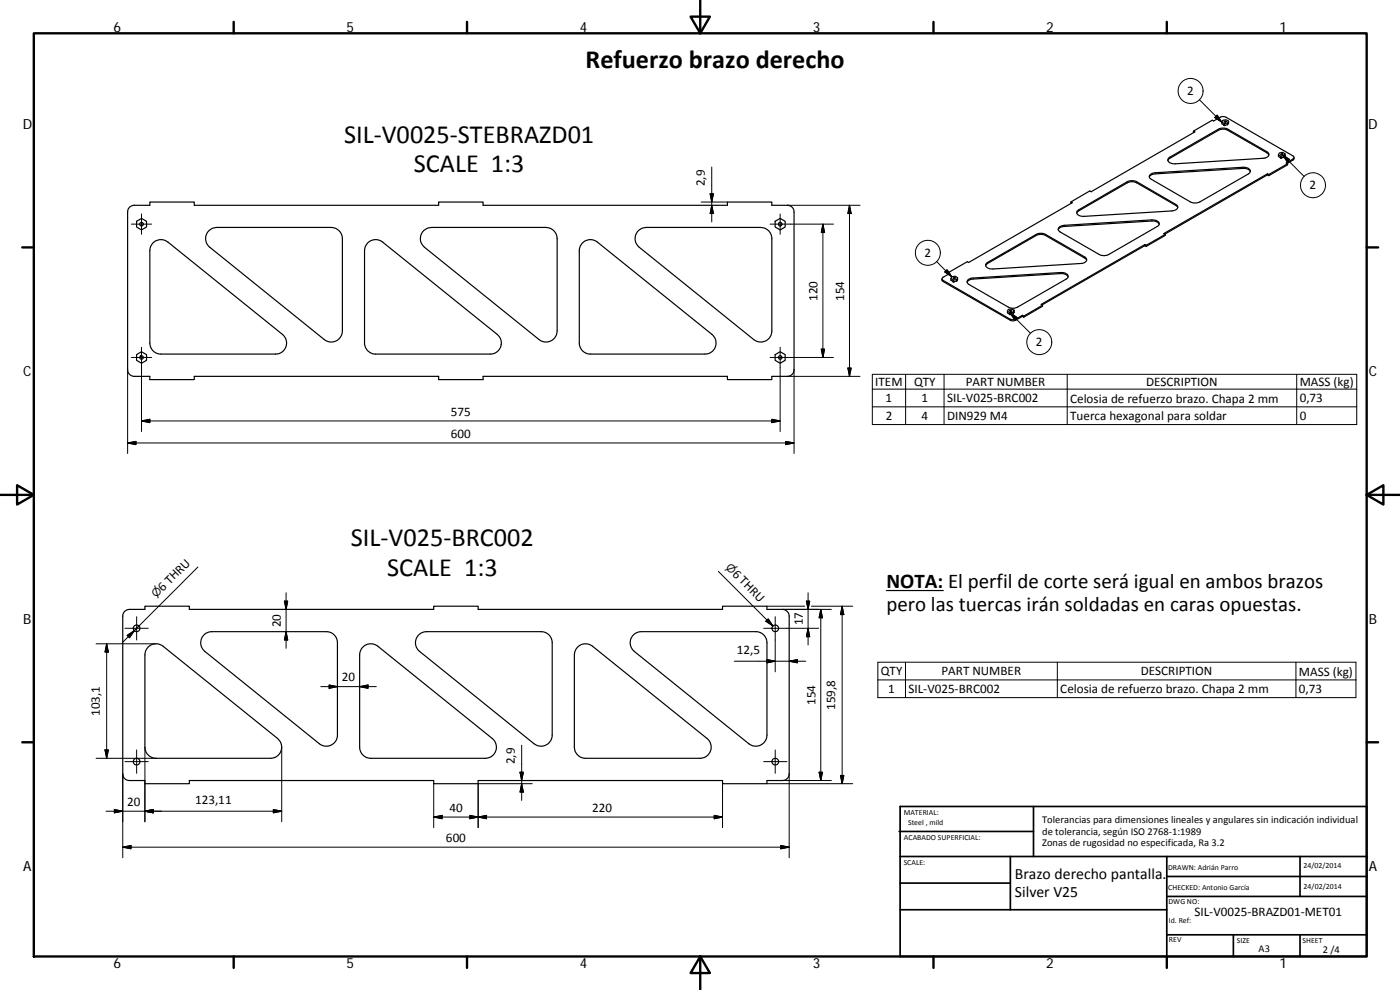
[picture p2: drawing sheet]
<svg xmlns="http://www.w3.org/2000/svg" width="420mm" height="297mm" viewBox="0 0 420 297" stroke-linecap="round" stroke-linejoin="round" font-family="sans-serif">
<g fill="none" stroke="#000" stroke-width=".36">
<path d="M358.2 39.3l.1 .5M366.7 36.7l.3-.6 1-.2 .7 .4-.3 .6M366.7 36.7v.4l.7 .6M366.7 36.7l.7 .4M367.4 37.1v.6M368.4 37.4l-1 .3M368.4 36.9l-1 .2M368.4 36.9v.5M368.7 36.3v.6l-.3 .5M345.3 52.3l1.1-.4 26.7-1.7a1.73 1.73 0 0 1 2.1 1.3l-.5 .7-14.6 8.4a3.3 3.3 0 0 1-2.9 0l-11.7-6.8a.82 .82 0 0 1-.6-.7 .82 .82 0 0 1 .4-.8zM350.7 47.5l15-8.7a3.2 3.2 0 0 1 2.8 0l11.7 6.8a.97 .97 0 0 1 .6 1.1 .97 .97 0 0 1-1.1 .7l-27 1.7a1.81 1.81 0 0 1-2.2-1.2zM375.2 51.5a1.95 1.95 0 0 0-2.1-1l-26.4 1.7a1.87 1.87 0 0 0-1.8 .9"/>
<path d="M380.4 52.5l.4 .2M380.4 52.2l.4 .2M380.4 52.2v.3M380.4 52.5l-30.9 17.8M380.4 52.2l-31.2 17.9 .5 .3M380.8 52.4l5.6-3.3-.4-.2 2.2-1.3 .1-.6-20.4-11.8-.7-.2-.8 .1-2.2 1.2-.4-.2-5.6 3.2 .4 .3-31.1 17.9-.4-.2-5.7 3.3 .4 .2-31.1 18-.4-.3-5.7 3.3 .4 .2-2.2 1.4-.1 .3 .4 .4 20 11.7 1.3 .1 2.4-1.3M380.8 52.4v.3M380.8 46.5l-.6-.6-11.7-6.8a3.1 3.1 0 0 0-2.8 0l-14.6 8.4-.6 .7M383.7 46.5l.3-.6 .9-.2 .8 .4-.3 .6M383.7 46.5v.4l.7 .6M383.7 46.5l.7 .4M384.4 46.2a.28 .28 0 0 1 .3-.1 .28 .28 0 0 1 .2 .4z"/>
<path d="M384.4 46.9v.6M385.4 46.7v.5M385.4 46.7l-1 .2M385.4 47.2l-1 .3M385.6 46.8v.1M385.6 46.9l-.2 .3M385.7 46.1l-.1 .8M386.4 49.1v.3l-5.6 3.3M388.3 47.2v.7l-2 1.1M39 62l1-.4h5v-1h13.3v1h73.3v-1h13.4v1h73.3v-1h13.3v1h4.7a1.97 1.97 0 0 1 2 2v47.3a2 2 0 0 1-2 2h-4.7v1h-13.3v-1h-73.3v1h-13.4v-1h-73.3v1h-13.3v-1h-4.7a2 2 0 0 1-2-2v-47.3l.1-.7zM41 66.4l1.5-.9 1.5 .9v1.7l-1.5 .9-1.5-.9zM46 72.8a3.3 3.3 0 0 1 4.4-.2l34.4 27.7a3.3 3.3 0 0 1 1 3.7 3.3 3.3 0 0 1-3.1 2.2h-34.4a3.3 3.3 0 0 1-3.3-3.3v-27.7l.2-1.3z"/>
<path d="M62.7 69.2l1.1-.7 1.2-.3h34.4a3.4 3.4 0 0 1 3.4 3.4v27.7a3.3 3.3 0 0 1-1.9 3 3.3 3.3 0 0 1-3.6-.4l-34.3-27.7a3.3 3.3 0 0 1-.3-5zM110.4 72.8a3.3 3.3 0 0 1 4.4-.2l34.4 27.7a3.3 3.3 0 0 1 1.1 3.7 3.3 3.3 0 0 1-3.2 2.2h-34.4a3.3 3.3 0 0 1-3.3-3.3v-27.7l.3-1.3zM127.1 69.2l1.1-.7 1.3-.3h34.4a3.4 3.4 0 0 1 3.3 3.4v27.7a3.3 3.3 0 0 1-1.9 3 3.3 3.3 0 0 1-3.5-.4l-34.4-27.7a3.4 3.4 0 0 1-.3-5zM174.9 72.8a3.3 3.3 0 0 1 4.4-.2l34.4 27.7a3.3 3.3 0 0 1 1 3.7 3.3 3.3 0 0 1-3.1 2.2h-34.4a3.3 3.3 0 0 1-3.3-3.3v-27.7l.2-1.3zM191.6 69.2l1.1-.7 1.2-.3h34.4a3.3 3.3 0 0 1 3.3 3.4v27.7a3.3 3.3 0 0 1-1.9 3 3.3 3.3 0 0 1-3.5-.4l-34.4-27.7a3.3 3.3 0 0 1-.2-5zM232.6 66.4l1.5-.9 1.5 .9v1.7l-1.5 .9-1.5-.9zM296 79l15-8.7a3.1 3.1 0 0 1 2.8 0l11.8 6.8a.98 .98 0 0 1 .5 1.2 .98 .98 0 0 1-1.1 .7l-27 1.7a1.56 1.56 0 0 1-2.1-1.5zM317.7 68.3l.7-.5 1-.2 26.3-1.6a1.84 1.84 0 0 1 2.2 1.3l-.4 .5-14.8 8.6a3.1 3.1 0 0 1-2.8 0l-11.7-6.8-.6-.7zM321.4 60.6l.1 .4M323.3 63.3l15-8.8a3.3 3.3 0 0 1 2.9 0l11.7 6.8a.88 .88 0 0 1 .6 1 .88 .88 0 0 1-.9 .8l-.9 .2-26.4 1.6a1.73 1.73 0 0 1-2.1-1.3zM326.1 78.1l-.5-.7-11.8-6.7a3.2 3.2 0 0 0-2.8 0l-14.6 8.4-.6 .6M343.6 73.4v.3"/>
<path d="M343.6 73.4l.4 .2M343.6 73.7l.4 .2M343.6 73.7l-30.9 17.8M343.6 73.4l-31.1 17.9 .4 .3M344 73.6v.3M347.9 67.3a2.02 2.02 0 0 0-2.2-1l-26.3 1.6a1.83 1.83 0 0 0-1.8 1M349.7 70.4v.3l-5.7 3.2M349.7 70.4l-5.7 3.2M353.5 62.3l-.6-.7-11.7-6.7a3.1 3.1 0 0 0-2.9 0l-14.6 8.4-.5 .6M282.7 83.7v.4l.4 .4 20.2 11.7h1.1l2.4-1.3M284.6 81.8l.1 .4M285.4 83.6l.2-.6 1-.1 .8 .4-.3 .6"/>
<path d="M285.4 83.6v.5l.7 .5M285.4 83.6l.7 .5M286.1 84.1v.5M287.1 83.9l-1 .2M287.1 83.9v.4M287.1 84.3l-1 .3M287.3 84h.1M287.3 83.9l-.2 .4M287.4 83.3l-.1 .7M287.4 83.9l-.1 .1M290.6 83.9l1.1-.5 26.7-1.6a1.56 1.56 0 0 1 2.1 1.4l-.5 .5-14.6 8.4a3.1 3.1 0 0 1-2.8 0l-11.8-6.7a.86 .86 0 0 1-.2-1.5zM302.4 93.4l.7 .4 1-.1"/>
<path d="M302.4 93.4v.5l.7 .5M303.1 93.8v.6M304.1 93.7v.4M304.1 94.1l-1 .3M304.3 93.7v.1M304.3 93.8l-.2 .3M304.4 93.1l-.3 .6M304.4 93.1l-.1 .7M304.4 93.1l-.8-.4-1 .1-.2 .6M306.8 94.9l.4 .3M306.8 94.6v.3M306.8 94.6l.4 .2"/>
<path d="M307.2 94.8v.4M312.9 91.6l-5.7 3.2M312.9 91.6v.3l-5.7 3.3M320.5 83.1a1.97 1.97 0 0 0-2.1-1l-26.4 1.6a1.8 1.8 0 0 0-1.7 1M41 106.4l1.5-.9 1.5 .9v1.7l-1.5 .9-1.5-.9zM232.6 106.4l1.5-.9 1.5 .9v1.7l-1.5 .9-1.5-.9zM266 177.2h17.1M37.5 183.3l1.3-.5h4.7v-.9h13.3v.9h73.4v-.9h13.3v.9h73.3v-.9h13.4v.9h4.6a2.08 2.08 0 0 1 2 2v47.4a2.05 2.05 0 0 1-2 2h-4.6v.9h-13.4v-.9h-73.3v.9h-13.3v-.9h-73.4v.9h-13.3v-.9h-4.7a1.97 1.97 0 0 1-2-2v-47.4l.3-.9zM44.5 194.1a3.4 3.4 0 0 1 4.4-.2l34.4 27.7a3.3 3.3 0 0 1 1.1 3.7 3.3 3.3 0 0 1-3.2 2.2h-34.4a3.4 3.4 0 0 1-3.3-3.3v-27.7l.2-1.3zM61.2 190.5l.7-.6 1.7-.4h34.3a3.3 3.3 0 0 1 3.4 3.3v27.8a3.3 3.3 0 0 1-1.9 3 3.3 3.3 0 0 1-3.5-.4l-34.4-27.7a3.3 3.3 0 0 1-.3-5zM109 194.1a3.3 3.3 0 0 1 4.4-.2l34.3 27.7a3.3 3.3 0 0 1 1.1 3.7 3.3 3.3 0 0 1-3.1 2.2h-34.4a3.4 3.4 0 0 1-3.4-3.3v-27.7l.3-1.3zM126 190.2l1.2-.6 .8-.1h34.4a3.3 3.3 0 0 1 3.3 3.3v27.8a3.3 3.3 0 0 1-1.9 3 3.3 3.3 0 0 1-3.5-.4l-34.4-27.7a3.4 3.4 0 0 1 .1-5.3z"/>
<path d="M173.4 194.1a3.4 3.4 0 0 1 4.4-.2l34.4 27.7a3.3 3.3 0 0 1 1 3.7 3.3 3.3 0 0 1-3.1 2.2h-34.4a3.4 3.4 0 0 1-3.3-3.3v-27.7l.3-1.3zM190.4 190.2l1.2-.6 .9-.1h34.3a3.3 3.3 0 0 1 3.4 3.3v27.8a3.4 3.4 0 0 1-1.9 3 3.4 3.4 0 0 1-3.6-.4l-34.3-27.7a3.3 3.3 0 0 1 0-5.3z"/>
<circle cx="367.7" cy="36.5" r=".27"/>
<circle cx="42.5" cy="67.2" r=".55"/>
<circle cx="234.1" cy="67.3" r=".55"/>
<circle cx="286.3" cy="83.4" r=".27"/>
<circle cx="303.3" cy="93.2" r=".27"/>
<circle cx="42.5" cy="107.2" r=".54"/>
<circle cx="234.1" cy="107.2" r=".54"/>
<circle cx="41" cy="188.5" r="1"/>
<circle cx="232.7" cy="188.5" r="1"/>
<circle cx="41" cy="228.5" r="1.01"/>
<circle cx="232.7" cy="228.5" r="1.01"/>
</g>
<g fill="none" stroke="#000" stroke-width=".71">
<path d="M10.1 10h400.1v277h-400.1zM70.1 6.6v3.4M140.2 6.6v3.4M207.3 5h5.8l-2.9 5zM210.2 0v10M280.2 6.6v3.4M350.2 6.6v3.4M6.7 74.2h3.4M410.2 74.2h3.4M.2 148.5h9.9M5.1 145.6l5 2.9-5 2.9zM410.2 148.5l5-2.9v5.8z"/>
<path d="M410.2 148.5h9.9M6.7 222.7h3.4M410.2 222.7h3.4M70.1 287v3.4M140.2 287v3.4M210.2 287l2.9 5h-5.8zM210.2 287v10M280.2 287v3.4M350.2 287v3.4"/>
</g>
<g fill="none" stroke="#000" stroke-width=".51">
<path d="M269.8 249.5h40.4M270.1 257h140.1M270.1 242h140.1v45h-140.1zM303.2 257v16M310.2 242v15M350.2 257v30M390.2 257v12M270.1 273h80.1M270.1 265h33.1M350.2 269h60M350.2 263h60M350.2 280.5h60"/>
<path d="M370.2 280.5v6.5M390.2 280.5v6.5"/>
</g>
<g fill="none" stroke="#000" stroke-width=".3">
<path d="M360 29.9l6.7 6.8M364.6 35.3l.7-.8 1.4 2.2zM213.1 58.1h1l-.5 2.5zM213.6 50.1v16.5M384.9 46.4l6.5 6.5M384.9 46.4l2.1 1.5-.7 .7zM39.4 67.2h6.1M42.5 64.2v6.1M210.4 60.6h7.9M213.6 61.6l.5 2.5h-1zM231.1 67.2h19M234.1 64.2v6.1"/>
<path d="M236.3 61.6h21.8M247 67.2v40.1M247 67.2l.5 2.6h-1zM254.9 61.6l.5 2.5h-.9zM254.9 61.6v51.3M281.1 78.5l4.5 4.5M284.2 80.9l1.4 2.1-2.1-1.4zM303.1 93.8l6.2 6.2M303.1 93.8l2.1 1.4-.7 .7zM38.3 110.9v25.2M39.4 107.3h6.1M42.5 104.2v25.3"/>
<path d="M231.1 107.3h19M234.1 104.2v25.3M236.3 112.9h21.8M238.3 110.9v25.2M246.5 104.8h1l-.5 2.5zM254.5 110.4h.9l-.5 2.5zM261.8 112.3h145.4v15.1h-145.4zM261.8 116.8h145.4M271.8 112.3v15.1M283.3 112.3v15.1M320.3 112.3v15.1M389.2 112.3v15.1"/>
<path d="M38.3 132.9l2.5-.5v1zM38.3 132.9h200M42.5 126.3l2.5-.5v1zM42.5 126.3h191.6M231.6 125.8l2.5 .5-2.5 .5zM235.8 132.4l2.5 .5-2.5 .5zM261.8 122.1h145.4M59.4 170.1l-19.1 19.1M85.9 177.9v16.6M215.6 171.4l16.4 16.4M242.5 177.9v15.6M28.8 193.2h18"/>
<path d="M32 193.2v34.3M32 193.2l.5 2.4h-1zM37.5 188.5h7M38.2 190.6l2.1-1.4-1.4 2.1zM40.3 189.2l-3.5 3.6M41 185v7M41.7 187.8l-1.4 1.4M85.4 180.4h.9l-.4 2.4zM85.9 189.5l.4 2.5h-.9zM220.4 198.4h21.4M229.2 188.5h16.5M229.8 186.4l.8-.7 1.4 2.1z"/>
<path d="M230.2 181.9h11.3M230.2 197.9l2.5 .5-2.5 .5zM232.7 185v16.6M234.8 182.8h14.7M236.8 198.4l2.5-.5v1zM242 180.4h1l-.5 2.4zM242.5 188.5l.5 2.5h-1zM243.5 181.9h12.4M246.3 182.8v51.4M246.3 182.8l.5 2.6h-1zM252.7 181.9v53.2M252.7 181.9l.5 2.5h-1z"/>
<path d="M263.5 198.7h143.4v10.6h-143.4zM271.7 198.7v10.6M317.3 198.7v10.6M388.9 198.7v10.6M96.3 206h16.6M98.8 205.5l2.5 .5-2.5 .5zM107.9 206l2.6-.5v1zM263.5 204h143.4M28.8 227.5h12.1M31.5 225h1l-.5 2.5zM36.8 232.2v25.2M37.5 228.5h7"/>
<path d="M41 225v7M41.1 227.5h5.7M43.5 224.2v4.2M43.5 228.6v18M84.5 224.2v22.4M130.2 235.1v13.2M156.1 231.7h1l-.5 2.5zM156.6 223.6v16.6M156.6 235.1l.5 2.6h-1zM159.7 235.1h-16.2v13.2M216.8 235.1v13.2M229.2 228.5h7"/>
<path d="M230.2 235.1h25.7M232.7 225v7M234.8 234.2h14.7M236.8 232.2v25.2M245.8 231.7h1l-.5 2.5zM252.2 232.7h1l-.5 2.4zM31.8 243.4h52.7M34.3 242.9l2.5 .5-2.5 .5zM36.8 254.2l2.5-.5v1zM36.8 254.2h200M43.5 243.4l2.5-.5v1zM82 242.9l2.5 .5-2.5 .5z"/>
<path d="M130.2 245.2l2.5-.6v1.1zM130.2 245.2h86.6M141 244.6l2.5 .6-2.5 .5zM143.5 245.2l2.5-.6v1.1zM214.3 244.6l2.5 .6-2.5 .5zM234.3 253.7l2.5 .5-2.5 .5z"/>
<circle cx="357.3" cy="27.3" r="3.7"/>
<circle cx="394" cy="55.6" r="3.7"/>
<circle cx="278.5" cy="75.8" r="3.8"/>
<circle cx="311.9" cy="102.6" r="3.7"/>
</g>
<g fill="#000" stroke="#000" stroke-width=".3">
<path d="M364.6 35.3l.7-.8 1.4 2.2zM213.1 58.1h1l-.5 2.5zM384.9 46.4l2.1 1.5-.7 .7zM213.6 61.6l.5 2.5h-1zM247 67.2l.5 2.6h-1zM254.9 61.6l.5 2.5h-.9zM284.2 80.9l1.4 2.1-2.1-1.4zM303.1 93.8l2.1 1.4-.7 .7zM246.5 104.8h1l-.5 2.5zM254.5 110.4h.9l-.5 2.5zM38.3 132.9l2.5-.5v1zM42.5 126.3l2.5-.5v1z"/>
<path d="M231.6 125.8l2.5 .5-2.5 .5zM235.8 132.4l2.5 .5-2.5 .5zM32 193.2l.5 2.4h-1zM38.2 190.6l2.1-1.4-1.4 2.1zM85.4 180.4h.9l-.4 2.4zM85.9 189.5l.4 2.5h-.9zM229.8 186.4l.8-.7 1.4 2.1zM230.2 197.9l2.5 .5-2.5 .5zM236.8 198.4l2.5-.5v1zM242 180.4h1l-.5 2.4zM242.5 188.5l.5 2.5h-1zM246.3 182.8l.5 2.6h-1z"/>
<path d="M252.7 181.9l.5 2.5h-1zM98.8 205.5l2.5 .5-2.5 .5zM107.9 206l2.6-.5v1zM31.5 225h1l-.5 2.5zM156.1 231.7h1l-.5 2.5zM156.6 235.1l.5 2.6h-1zM245.8 231.7h1l-.5 2.5zM252.2 232.7h1l-.5 2.4zM34.3 242.9l2.5 .5-2.5 .5zM36.8 254.2l2.5-.5v1zM43.5 243.4l2.5-.5v1zM82 242.9l2.5 .5-2.5 .5z"/>
<path d="M130.2 245.2l2.5-.6v1.1zM141 244.6l2.5 .6-2.5 .5zM143.5 245.2l2.5-.6v1.1zM214.3 244.6l2.5 .6-2.5 .5zM234.3 253.7l2.5 .5-2.5 .5z"/>
</g>
<g font-size="7.9">
<text x="175.7" y="20.5">Refuerzo brazo derecho</text>
<text x="103.3" y="42.8">SIL‐V0025‐STEBRAZD01</text>
<text x="124.2" y="51.7">SCALE 1:3</text>
<text x="105.3" y="163.9">SIL‐V025‐BRC002</text>
<text x="116.2" y="172.9">SCALE 1:3</text>
</g>
<g font-size="6.3">
<text x="266" y="176.3">NOTA: El perfil de corte será igual en ambos brazos</text>
<text x="266" y="183.5">pero las tuercas irán soldadas en caras opuestas.</text>
</g>
<g font-size="4.7">
<text x="304.6" y="263.9">Brazo derecho pantalla.</text>
<text x="304.6" y="269.3">Silver V25</text>
</g>
<g font-size="4.2">
<text x="34" y="9.6">6</text>
<text x="104" y="9.6">5</text>
<text x="174" y="9.6">4</text>
<text x="244" y="9.6">3</text>
<text x="314" y="9.6">2</text>
<text x="384" y="9.6">1</text>
<text x="6.8" y="38.7">D</text>
<text x="410.6" y="38.7">D</text>
<text x="7" y="112.9">C</text>
<text x="410.8" y="112.9">C</text>
<text x="7" y="187.1">B</text>
<text x="410.8" y="187.1">B</text>
<text x="7" y="261.3">A</text>
<text x="410.8" y="261.3">A</text>
<text x="34" y="290.4">6</text>
<text x="104" y="290.4">5</text>
<text x="174" y="290.4">4</text>
<text x="244" y="290.4">3</text>
<text x="314" y="290.4">2</text>
<text x="384" y="290.4">1</text>
</g>
<g font-size="3.9">
<text x="356.3" y="28.6">2</text>
<text x="211.5" y="55.9" transform="rotate(-90 211.5 55.9)">2,9</text>
<text x="393" y="56.8">2</text>
<text x="277.5" y="77.1">2</text>
<text x="245.4" y="90.3" transform="rotate(-90 245.4 90.3)">120</text>
<text x="253.4" y="90.3" transform="rotate(-90 253.4 90.3)">154</text>
<text x="310.9" y="103.9">2</text>
<text x="262.7" y="115.8">ITEM</text>
<text x="274.3" y="115.8">QTY</text>
<text x="289.9" y="115.8">PART NUMBER</text>
<text x="344" y="115.8">DESCRIPTION</text>
<text x="390" y="115.9">MASS (kg)</text>
<text x="135.3" y="124.8">575</text>
<text x="265.8" y="120.7">1</text>
<text x="276.6" y="120.7">1</text>
<text x="276.6" y="126">4</text>
<text x="284.2" y="120.7">SIL‐V025‐BRC002</text>
<text x="321.2" y="120.8">Celosia de refuerzo brazo. Chapa 2 mm</text>
<text x="390" y="120.7">0,73</text>
<text x="135.3" y="131.4">600</text>
<text x="265.8" y="126">2</text>
<text x="284.2" y="126">DIN929 M4</text>
<text x="321.2" y="126.1">Tuerca hexagonal para soldar</text>
<text x="390" y="126">0</text>
<text x="219.6" y="172.4" transform="rotate(45 219.6 172.4)">6 THRU</text>
<text x="48.9" y="177.6" transform="rotate(-45 48.9 177.6)">6 THRU</text>
<text x="84.3" y="188.2" transform="rotate(-90 84.3 188.2)">20</text>
<text x="241" y="187.7" transform="rotate(-90 241 187.7)">17</text>
<text x="221.1" y="196.3">12,5</text>
<text x="264.3" y="202.6">QTY</text>
<text x="282.6" y="202.6">PART NUMBER</text>
<text x="342.4" y="202.6">DESCRIPTION</text>
<text x="389.8" y="202.7">MASS (kg)</text>
<text x="102.6" y="204.5">20</text>
<text x="266.6" y="207.9">1</text>
<text x="272.6" y="207.9">SIL‐V025‐BRC002</text>
<text x="318.2" y="208">Celosia de refuerzo brazo. Chapa 2 mm</text>
<text x="389.8" y="207.9">0,73</text>
<text x="30" y="214.8" transform="rotate(-90 30 214.8)">103,1</text>
<text x="244.7" y="211.5" transform="rotate(-90 244.7 211.5)">154</text>
<text x="250.7" y="213" transform="rotate(-90 250.7 213)">159,8</text>
<text x="154.5" y="229.3" transform="rotate(-90 154.5 229.3)">2,9</text>
<text x="38.2" y="241.8">20</text>
<text x="58.6" y="241.3">123,11</text>
<text x="134.9" y="243.6">40</text>
<text x="177.7" y="243.6">220</text>
<text x="133.8" y="252.6">600</text>
<text x="358.5" y="274.9">SIL‐V0025‐BRAZD01‐MET01</text>
</g>
<g font-size="3.3">
<text x="217.6" y="170.5" transform="rotate(45 217.6 170.5)">⌀</text>
<text x="46.9" y="179.5" transform="rotate(-45 46.9 179.5)">⌀</text>
</g>
<g font-size="3.1">
<text x="312.8" y="246.8">Tolerancias para dimensiones lineales y angulares sin indicación individual</text>
<text x="312.8" y="250.4">de tolerancia, según ISO 2768‐1:1989</text>
<text x="312.8" y="254">Zonas de rugosidad no especificada, Ra 3.2</text>
<text x="377.7" y="285.6">A3</text>
<text x="397" y="285.9">2 /4</text>
</g>
<g font-size="2.4">
<text x="271.2" y="244.4">MATERIAL:</text>
<text x="271.3" y="251.9">ACABADO SUPERFICIAL:</text>
<text x="272.5" y="247.5">Steel , mild</text>
<text x="271.2" y="259.7">SCALE:</text>
<text x="350.6" y="260.9">DRAWN: Adrián Parro</text>
<text x="391.2" y="260.6">24/02/2014</text>
<text x="350.6" y="267">CHECKED: Antonio García</text>
<text x="391.2" y="266.6">24/02/2014</text>
<text x="350.7" y="271.4">DWG NO:</text>
<text x="350.8" y="276.8">Id. Ref:</text>
<text x="350.8" y="282.8">REV</text>
<text x="371.2" y="282.9">SIZE</text>
<text x="390.9" y="282.9">SHEET</text>
</g>
</svg>
